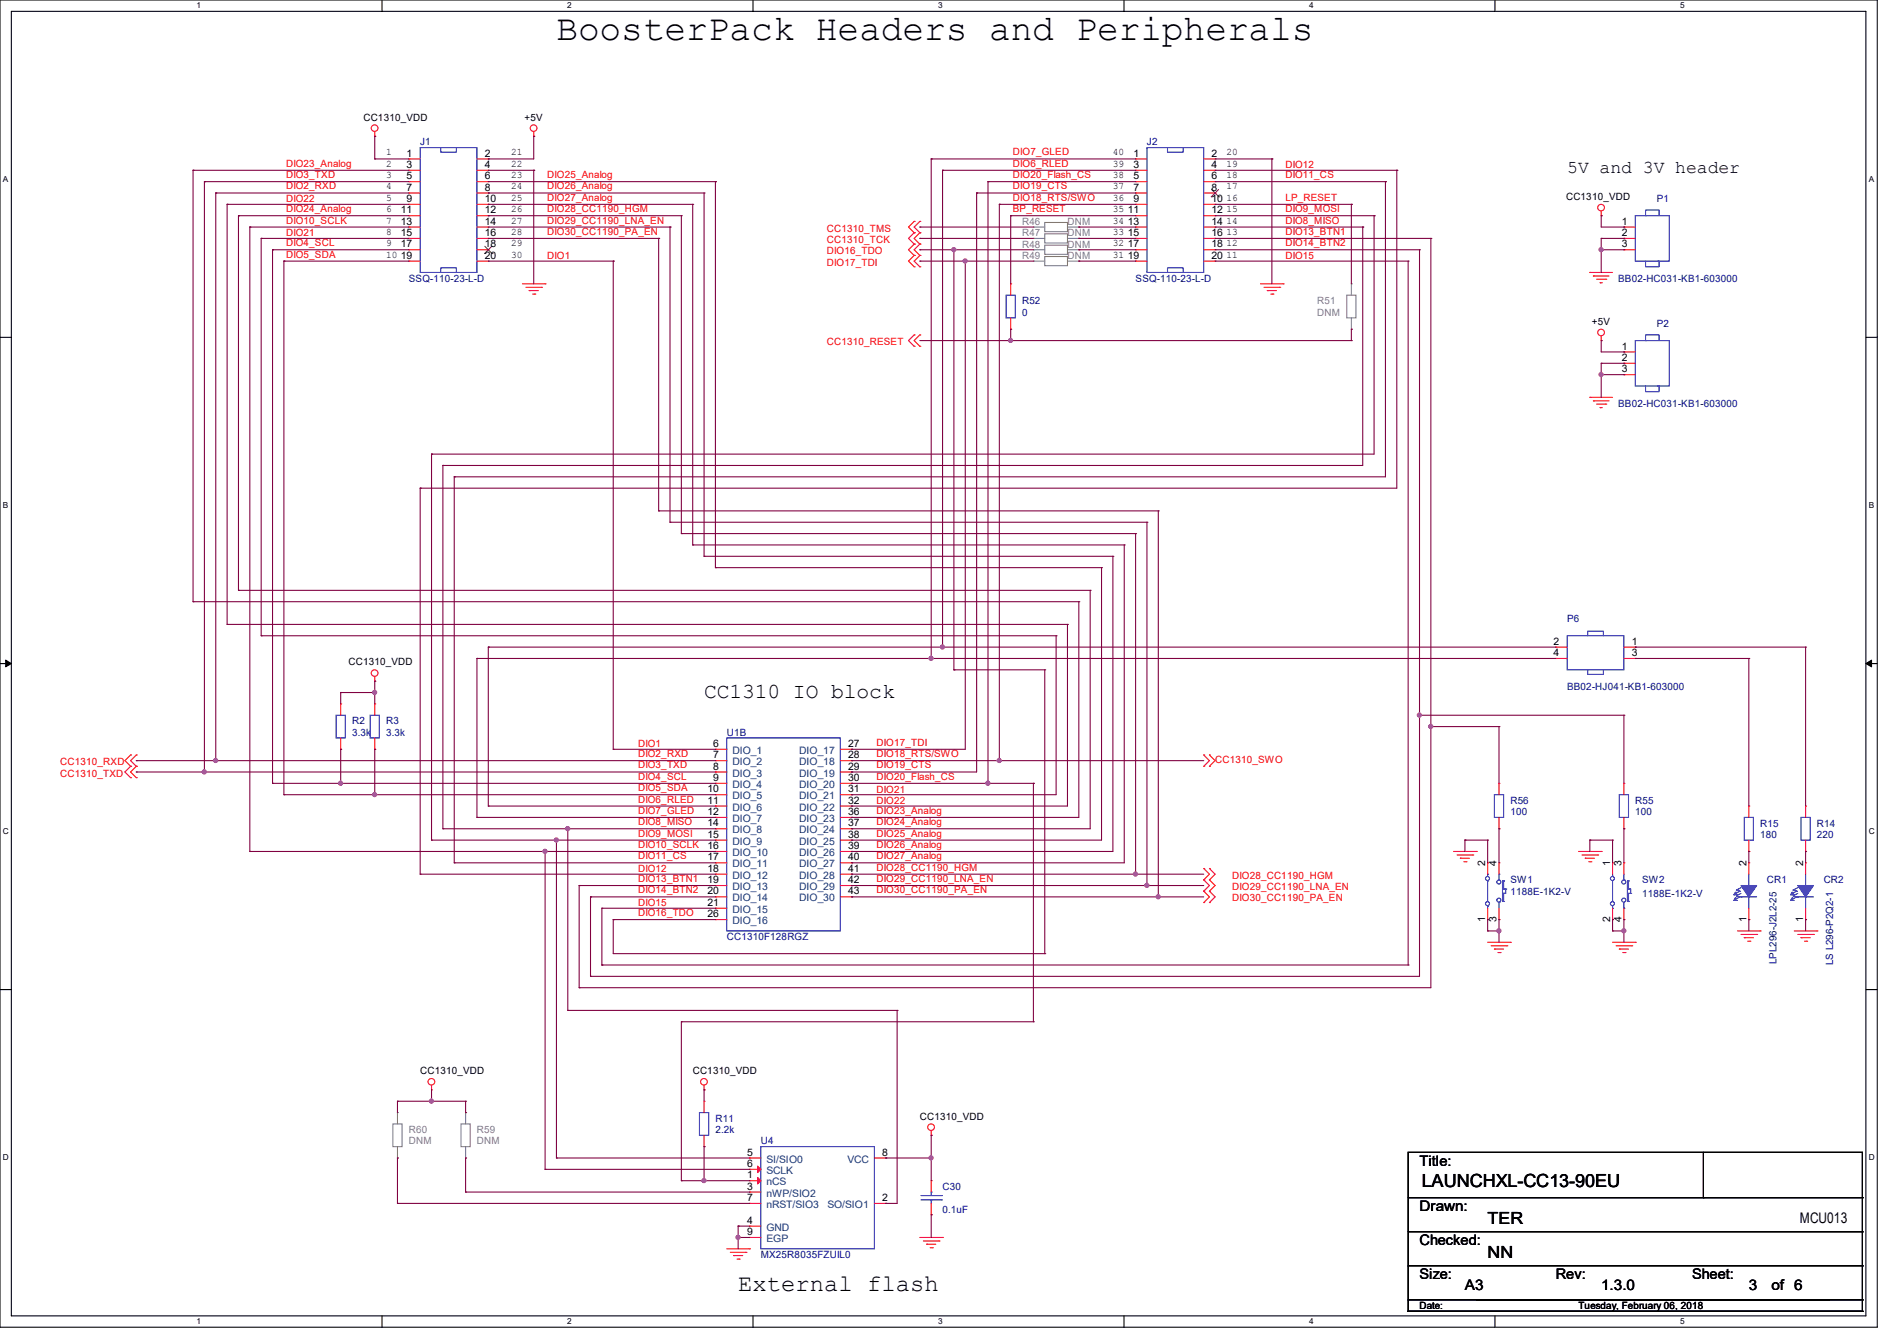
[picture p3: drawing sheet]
<svg xmlns="http://www.w3.org/2000/svg" width="297mm" height="210mm" viewBox="0 0 297 210" stroke-linecap="round" stroke-linejoin="round" font-family="sans-serif">
<path d="M0 0h293.9v207.9h-293.9zM1.8 1.8h290.3v204.3h-290.3z" fill="none" stroke="#000" stroke-width=".17"/>
<g fill="#fff">
<path d="M30.8 .2h.7v1.4h-.7z"/>
<path d="M30.8 206.2h.7v1.4h-.7z"/>
</g>
<path d="M59.8 0v1.8M59.8 206.1v1.8" fill="none" stroke="#000" stroke-width=".17"/>
<g fill="#fff">
<path d="M88.8 .2h.7v1.4h-.7z"/>
<path d="M88.8 206.2h.7v1.4h-.7z"/>
</g>
<path d="M117.9 0v1.8M117.9 206.1v1.8" fill="none" stroke="#000" stroke-width=".17"/>
<g fill="#fff">
<path d="M146.9 .2h.7v1.4h-.7z"/>
<path d="M146.9 206.2h.7v1.4h-.7z"/>
</g>
<path d="M176 0v1.8M176 206.1v1.8" fill="none" stroke="#000" stroke-width=".17"/>
<g fill="#fff">
<path d="M205 .2h.7v1.4h-.7z"/>
<path d="M205 206.2h.7v1.4h-.7z"/>
</g>
<path d="M234.1 0v1.8M234.1 206.1v1.8" fill="none" stroke="#000" stroke-width=".17"/>
<g fill="#fff">
<path d="M263.1 .2h.6v1.4h-.6z"/>
<path d="M263.1 206.2h.6v1.4h-.6z"/>
<path d="M.5 27.3h.8v1.4h-.8z"/>
<path d="M292.6 27.3h.8v1.4h-.8z"/>
<path d="M.5 78.4h.8v1.4h-.8z"/>
<path d="M292.6 78.4h.8v1.4h-.8z"/>
</g>
<path d="M0 52.8h1.8M292.1 52.8h1.8" fill="none" stroke="#000" stroke-width=".17"/>
<g fill="#fff">
<path d="M.5 129.5h.9v1.4h-.9z"/>
<path d="M292.6 129.5h.9v1.4h-.9z"/>
</g>
<path d="M0 103.9h1.8M292.1 103.9h1.8" fill="none" stroke="#000" stroke-width=".17"/>
<path d="M.9 103.4l.9 .5-.9 .5zM292.1 103.9l.9-.5v1z" fill="#000" stroke="#000" stroke-width=".16"/>
<g fill="#fff">
<path d="M.5 180.5h.9v1.4h-.9z"/>
<path d="M292.6 180.5h.9v1.4h-.9z"/>
</g>
<g fill="none" stroke="#000" stroke-width=".17">
<path d="M0 155h1.8M292.1 155h1.8M220.5 180.5h71.1v23.1h-71.1zM220.5 187.6h71.1M220.5 192.9h71.1M220.5 198.2h71.1M266.7 187.6h.1M266.7 180.5v7.1M291.6 187.6h.1M291.6 192.9h.1M291.6 198.2h.1M220.5 205.4h.1"/>
<path d="M220.5 203.6v1.8M220.5 205.4h71.1M231.1 203.6h55.2M286.3 203.6h.1M291.6 205.4h.1M291.6 203.6h.1M291.6 203.6v1.8"/>
</g>
<g fill="none" stroke="#f00" stroke-width=".17">
<path d="M58.7 21.3h.1M58.7 20.6v.7M64 24.9h.1M64 26.7h.1M64 28.4h.1M64 30.2h.1M64 32h.1M64 33.8h.1M64 35.6h.1M64 37.3h.1M64 39.1h.1M64 24.9h1.8"/>
<path d="M64 26.7h1.8M64 28.4h1.8M64 30.2h1.8M64 32h1.8M64 33.8h1.8M64 35.6h1.8M64 37.3h1.8M64 39.1h1.8M74.7 24.9h1.8M74.7 26.7h1.8M74.7 28.4h1.8M74.7 30.2h1.8"/>
<path d="M74.7 32h1.8M74.7 33.8h1.8M74.7 35.6h1.8M74.7 37.3h1.8M74.7 39.1h1.8M76.5 24.9h.1M76.5 26.7h.1M76.5 28.4h.1M76.5 30.2h.1M76.5 32h.1M76.5 33.8h.1M76.5 35.6h.1"/>
<path d="M76.5 37.3h.1M76.5 39.1h.1M83.6 21.3h.1M83.6 20.6v.7M143.1 34.7h.1M143.1 36.4h.1M143.1 38.2h.1M143.1 34.7l-.9 .9 .9 .8M143.1 36.4l-.9 .9 .9 .9M143.1 38.2l-.9 .9 .9 .9M144 34.7h.1M144 36.4h.1"/>
<path d="M144 38.2h.1M144 34.7l-.9 .9 .9 .8M144 36.4l-.9 .9 .9 .9M144 38.2l-.9 .9 .9 .9M177.8 24.9h.1M177.8 26.7h.1M177.8 28.4h.1M177.8 30.2h.1M177.8 32h.1M177.8 33.8h.1M177.8 35.6h.1M177.8 37.3h.1"/>
<path d="M177.8 39.1h.1M177.8 24.9h1.8M177.8 26.7h1.8M177.8 28.4h1.8M177.8 30.2h1.8M177.8 32h1.8M177.8 33.8h1.8M177.8 35.6h1.8M177.8 37.3h1.8M177.8 39.1h1.8M188.5 24.9h1.7M188.5 26.7h1.7"/>
<path d="M188.5 28.4h1.7M188.5 30.2h1.7M188.5 32h1.7M188.5 33.8h1.7M188.5 35.6h1.7M188.5 37.3h1.7M188.5 39.1h1.7M190.2 24.9h.1M190.2 26.7h.1M190.2 28.4h.1M190.2 30.2h.1M190.2 32h.1"/>
<path d="M190.2 33.8h.1M190.2 35.6h.1M190.2 37.3h.1M190.2 39.1h.1M250.7 33.8h.1M250.7 33.1v.7M254.3 35.6h.1M254.3 37.3h.1M254.3 39.1h.1M254.3 35.6h1.7M254.3 37.3h1.7M254.3 39.1h1.7"/>
<path d="M64 40.9h.1M64 40.9h1.8M74.7 40.9h1.8M76.5 40.9h.1M81.8 44.4h3.5M82.3 45h2.5M82.8 45.5h.1M82.8 45.5h1.5M83.4 46.1h.3M83.7 46.1h.1M84.8 45h.1M85.3 44.4h.1"/>
<path d="M143.1 52.5h.1M143.1 54.2h.1M143.1 40h.1M143.1 41.8h.1M143.1 52.5l-.9 .8 .9 .9M143.1 40l-.9 .9 .9 .9M144 52.5h.1M144 54.2h.1M144 40h.1M144 41.8h.1M144 52.5l-.9 .8 .9 .9M144 40l-.9 .9 .9 .9"/>
<path d="M158.2 51.6h.1M158.2 44.4h.1M158.2 44.4v1.8M158.2 49.8v1.8M177.8 40.9h.1M177.8 40.9h1.8M188.5 40.9h1.7M190.2 40.9h.1M197.4 44.4h3.5M197.9 45h2.5M198.4 45.5h.1M198.4 45.5h1.5"/>
<path d="M199 46.1h.3M199.3 46.1h.1M200.4 45h.1M200.9 44.4h.1M248.9 42.7h.1M248.9 42.7h3.6M249.5 43.2h.1M249.5 43.2h2.4M250 43.7h1.4M250.5 44.3h.1M250.5 44.3h.4M250.7 53.3h.1"/>
<path d="M250.7 52.6v.7M251.4 43.7h.1M254.3 55.1h.1M254.3 56.9h.1M254.3 58.7h.1M254.3 55.1h1.7M254.3 56.9h1.7M254.3 58.7h1.7M248.9 62.2h.1M248.9 62.2h3.6M249.5 62.8h.1M249.5 62.8h2.4"/>
<path d="M250 63.3h1.4M250.5 63.8h.1M250.5 63.8h.4M251.4 63.3h.1M20.4 118.2h.1M20.4 118.2l-.8 .9 .8 .9M21.3 118.2h.1M21.3 118.2l-.9 .9 .9 .9M53.3 117.3h.1M53.3 110.2h.1M53.3 110.2v1.8M53.3 115.6v1.7"/>
<path d="M58.7 106.7h.1M58.7 117.3h.1M58.7 110.2h.1M58.7 106v.7M58.7 110.2v1.8M58.7 115.6v1.7M112 117.3h.1M112 119.1h.1M112 117.3h1.8M112 119.1h1.8M131.6 117.3h1.7M131.6 119.1h1.7"/>
<path d="M133.3 117.3h.1M133.3 119.1h.1M188.5 118.2h.1M188.5 118.2l.9 .9-.9 .9M189.4 118.2h.1M189.4 118.2l.8 .9-.8 .9M243.6 101.3h.1M243.6 103.1h.1M243.6 101.3h1.8M243.6 103.1h1.8M254.3 101.3h1.7M254.3 103.1h1.7"/>
<path d="M256 101.3h.1M256 103.1h.1M20.4 120h.1M20.4 121.8h.1M20.4 120l-.8 .9 .8 .9M21.3 120h.1M21.3 121.8h.1M21.3 120l-.9 .9 .9 .9M112 120.9h.1M112 122.7h.1M112 124.5h.1M112 126.2h.1"/>
<path d="M112 128h.1M112 129.8h.1M112 131.6h.1M112 133.3h.1M112 135.1h.1M112 136.9h.1M112 138.7h.1M112 133.3h1.8M112 120.9h1.8M112 122.7h1.8M112 124.5h1.8M112 126.2h1.8"/>
<path d="M112 128h1.8M112 129.8h1.8M112 131.6h1.8M112 135.1h1.8M112 136.9h1.8M112 138.7h1.8M131.6 133.3h1.7M131.6 120.9h1.7M131.6 122.7h1.7M131.6 124.5h1.7M131.6 126.2h1.7M131.6 128h1.7"/>
<path d="M131.6 129.8h1.7M131.6 131.6h1.7M131.6 135.1h1.7M131.6 136.9h1.7M131.6 138.7h1.7M133.3 120.9h.1M133.3 122.7h.1M133.3 124.5h.1M133.3 126.2h.1M133.3 128h.1M133.3 129.8h.1M133.3 131.6h.1"/>
<path d="M133.3 133.3h.1M133.3 135.1h.1M133.3 136.9h.1M133.3 138.7h.1M188.5 120h.1M188.5 136h.1M188.5 137.8h.1M188.5 139.6h.1M188.5 136l.9 .9-.9 .9M188.5 137.8l.9 .9-.9 .9M188.5 139.6l.9 .9-.9 .9M189.4 120h.1"/>
<path d="M189.4 136h.1M189.4 137.8h.1M189.4 139.6h.1M189.4 136l.8 .9-.8 .9M189.4 137.8l.8 .9-.8 .9M189.4 139.6l.8 .9-.8 .9M227.6 133.3h3.5M228.1 133.9h2.5M228.6 134.4h.1M228.6 134.4h1.5M229.2 135h.3M229.5 135h.1"/>
<path d="M230.6 133.9h.1M231.1 133.3h.1M232.9 135.1h.1M232.9 135.1v1.8M234.7 129.8h.1M234.7 122.7h.1M234.7 135.1h.1M234.7 122.7v1.8M234.7 128v1.8M234.7 135.1v1.8M247.1 133.3h3.6M247.7 133.9h2.4"/>
<path d="M248.2 134.4h.1M248.2 134.4h1.4M248.8 135h.3M249.1 135h.1M250.1 133.9h.1M250.7 133.3h.1M252.5 135.1h.1M252.5 135.1v1.8M254.3 129.8h.1M254.3 122.7h.1M254.3 135.1h.1M254.3 122.7v1.8"/>
<path d="M254.3 128v1.8M254.3 135.1v1.8M273.8 133.3h.1M273.8 126.2h.1M273.8 135.1h.1M273.8 126.2v1.8M273.8 131.6v1.7M273.8 135.1v1.8M282.7 135.1h.1M282.7 133.3h.1M282.7 126.2h.1M282.7 126.2v1.8"/>
<path d="M282.7 131.6v1.7M282.7 135.1v1.8M112 140.5h.1M112 142.2h.1M112 144h.1M112 140.5h1.8M112 142.2h1.8M112 144h1.8M131.6 140.5h1.7M133.3 140.5h.1M188.5 141.4h.1M189.4 141.4h.1"/>
<path d="M232.9 144h.1M232.9 147.6h3.6M232.9 142.2v1.8M233.5 148.1h2.4M234 148.6h.1M234 148.6h1.4M234.5 149.2h.4M234.7 144h.1M234.7 142.2v1.8M234.9 149.2h.1M235.9 148.1h.1M236.5 147.6h.1"/>
<path d="M252.5 144h.1M252.5 147.6h3.5M252.5 142.2v1.8M253 148.1h2.5M253.5 148.6h.1M253.5 148.6h1.5M254.1 149.2h.3M254.3 144h.1M254.3 142.2v1.8M254.4 149.2h.1M255.5 148.1h.1M256 147.6h.1"/>
<path d="M272 145.8h3.6M272.6 146.3h2.4M273.1 146.9h.1M273.1 146.9h1.4M273.6 147.4h.4M273.8 144h.1M273.8 142.2v1.8M274 147.4h.1M275 146.3h.1M275.6 145.8h.1M280.9 145.8h3.6M281.5 146.3h2.4"/>
<path d="M282 146.9h.1M282 146.9h1.4M282.5 147.4h.4M282.7 144h.1M282.7 142.2v1.8M282.9 147.4h.1M283.9 146.3h.1M284.5 145.8h.1M67.6 170.7h.1M67.6 170v.7M110.2 170.7h.1M110.2 179.6h.1"/>
<path d="M110.2 172.5h.1M110.2 170v.7M110.2 172.5v1.7M110.2 177.8v1.8M145.8 177.8h.1M145.8 177.1v.7M113.8 195.6h3.5M114.3 196.1h2.5M114.9 196.6h.1M114.9 196.6h1.4M115.4 197.2h.3M115.7 197.2h.1"/>
<path d="M116.8 196.1h.1M117.3 195.6h.1M117.3 184.9h.1M117.3 186.7h.1M117.3 192h.1M117.3 181.4h.1M117.3 183.1h.1M117.3 188.5h.1M117.3 193.8h.1M117.3 193.8h1.8M117.3 184.9h1.8M117.3 188.5h1.8"/>
<path d="M117.3 186.7h1.8M117.3 192h1.8M117.3 181.4h1.8M117.3 183.1h1.8M136.9 188.5h1.8M136.9 181.4h1.8M138.7 188.5h.1M138.7 181.4h.1M144 193.8h3.6M144.6 194.4h2.4M145.1 194.9h.1M145.1 194.9h1.4"/>
<path d="M145.6 195.4h.4M145.8 184.9h.1M145.8 190.2h.1M145.8 184.9v1.8M145.8 188.5v1.7M146 195.4h.1M147 194.4h.1M147.6 193.8h.1"/>
<circle cx="58.7" cy="20.1" r=".52"/>
<circle cx="83.6" cy="20.1" r=".52"/>
<circle cx="250.7" cy="32.5" r=".52"/>
<circle cx="250.7" cy="52.1" r=".52"/>
<circle cx="58.7" cy="105.4" r=".52"/>
<circle cx="67.6" cy="169.4" r=".52"/>
<circle cx="110.2" cy="169.4" r=".52"/>
<circle cx="145.8" cy="176.5" r=".52"/>
</g>
<g fill="none" stroke="#00f" stroke-width=".17">
<path d="M65.8 23.1h8.9v19.6h-8.9zM69 23.1v.7h2.5v-.7M179.6 23.1h8.9v19.6h-8.9zM182.8 23.1v.7h2.5v-.7M256 33.8h5.4v7.1h-5.4zM257.8 33.8h-.2v-.9h2.2v.9M69 42.7v-.7h2.5v.7M157.5 46.2h1.5v3.6h-1.5zM182.8 42.7v-.7h2.5v.7M256 53.3h5.4v7.2h-5.4zM257.6 40.9v.9h2.2v-.9h-.2M257.8 53.3h-.2v-.8h2.2v.8"/>
<path d="M257.6 60.5v.8h2.2v-.8h-.2M245.4 99.6h8.9v5.3h-8.9zM248.6 99.6v-.8h2.4v.8M52.6 112h1.5v3.6h-1.5zM58 112h1.4v3.6h-1.4zM113.8 115.6h17.8v30.2h-17.8zM248.6 104.9v.7h2.4v-.7M232.9 138h.1M232.9 136.9h.1M232.9 136.9v.3M232.9 138v3.2M234 124.5h1.4v3.5h-1.4z"/>
<path d="M234.7 136.9h.1M234.7 136.9v.9M235.2 138h.1M235.2 138h.2M235.2 138v3.2h.2M235.4 138h.1M235.4 139.9h.1M235.4 139.2h.1M235.4 138v1.2M235.4 139.9v1.3M235.4 139.2h.4M235.8 139.2h.1"/>
<path d="M235.8 139.2v.7h-.4M252.5 137.2h.1M252.5 136.9v.3M252.5 138v3.2M253.5 124.5h1.5v3.5h-1.5zM254.3 137.8h.1M254.3 136.9v.9M255 139.2h.1M255 139.9h.1M255 138h.1M255 138h-.2v3.2M255 139.9h.3"/>
<path d="M255 139.2h.3v.7M255 138v1.2M255 139.9v1.3M255.3 139.9h.1M271.7 139.7h.1M271.7 139.7l-.2 .4M271.9 139.4h.1M271.9 139.4l.5 .2M272.4 139.6h.1M272.4 139.6l-.9 .5M272.6 139l-.7 .4M272.6 139.9l-.7 .4"/>
<path d="M273.1 128h1.4v3.6h-1.4zM273.8 138.7h.1M273.8 136.9v1.8M280.6 139.7h.1M280.6 139.7l-.2 .4M280.8 139.4h.1M280.8 139.4l.5 .2M281.3 139.6h.1M281.3 139.6l-.9 .5M281.5 139l-.7 .4M281.5 139.9l-.7 .4M282 128h1.4v3.6h-1.4z"/>
<path d="M282.7 138.7h.1M282.7 136.9v1.8M232.9 141.9h.1M232.9 141.9v.3M234.7 141.4h.1M234.7 141.4v.8M235.4 141.2h.1M252.5 141.2h.1M252.5 142.2h.1M252.5 141.9v.3M254.3 142.2h.1M254.3 141.4v.8"/>
<path d="M254.8 141.2h.1M254.8 141.2h.2M255 141.2h.1M271.5 140.1h.1M271.5 141h.1M271.5 140.1h.4M271.5 141h.4M271.7 140.6h.1M271.7 140.6l-.2 .4M271.9 140.1h.1M271.9 141h.1M271.9 140.3h.1"/>
<path d="M271.9 140.3l.5 .2M272.4 140.5h.1M272.4 140.5l-.9 .5M272.6 140.5h.1M272.6 140.5h2.4M273.8 140.5h.1M273.8 140.5v1.7M280.4 140.1h.1M280.4 141h.1M280.4 140.1h.4M280.4 141h.4M280.6 140.6h.1"/>
<path d="M280.6 140.6l-.2 .4M280.8 140.1h.1M280.8 141h.1M280.8 140.3h.1M280.8 140.3l.5 .2M281.3 140.5h.1M281.3 140.5l-.9 .5M281.5 140.5h.1M281.5 140.5h2.4M282.7 140.5h.1M282.7 140.5v1.7M109.5 174.2h1.5v3.6h-1.5z"/>
<path d="M119.1 179.6h17.8v16h-17.8zM144.2 187.9h3.2M144.2 187.2h3.2M145.8 187.9h.1M145.8 186.7h.1M145.8 186.7v.5M145.8 187.9v.6M147.4 187.9h.1M147.4 187.2h.1"/>
<circle cx="232.9" cy="137.6" r=".32"/>
<circle cx="234.7" cy="138.1" r=".32"/>
<circle cx="252.5" cy="137.6" r=".32"/>
<circle cx="254.2" cy="138.1" r=".32"/>
<circle cx="232.9" cy="141.5" r=".32"/>
<circle cx="234.7" cy="141" r=".32"/>
<circle cx="252.5" cy="141.5" r=".32"/>
<circle cx="254.2" cy="141" r=".32"/>
</g>
<g fill="none" stroke="#808080" stroke-width=".17">
<path d="M161.8 37.3h.1M161.8 39.1h.1M161.8 35.6h.1M161.8 37.3h1.8M161.8 39.1h1.8M161.8 35.6h1.8M163.6 36.6h3.5v1.5h-3.5zM163.6 38.4h3.5v1.4h-3.5zM163.6 34.8h3.5v1.5h-3.5zM167.1 37.3h1.8M167.1 39.1h1.8M167.1 35.6h1.8"/>
<path d="M168.9 37.3h.1M168.9 39.1h.1M168.9 35.6h.1M161.8 40.9h.1M161.8 40.9h1.8M163.6 40.2h3.5v1.4h-3.5zM167.1 40.9h1.8M168.9 40.9h.1M210.9 46.2h1.4v3.6h-1.4zM211.6 44.4h.1M211.6 51.6h.1M211.6 44.4v1.8"/>
<path d="M211.6 49.8v1.8M61.5 176h1.4v3.6h-1.4zM62.2 174.2h.1M62.2 174.2v1.8M62.2 179.6v1.8M72.2 176h1.4v3.6h-1.4zM72.9 174.2h.1M72.9 174.2v1.8M72.9 179.6v1.8M62.2 181.4h.1M72.9 181.4h.1"/>
</g>
<g fill="#f00" stroke="#f00" stroke-width=".17">
<path d="M118.6 184.4l.5 .5-.5 .5z"/>
<path d="M118.6 182.6l.5 .5-.5 .5z"/>
</g>
<path d="M75.9 39.7h.1M75.9 38.6l1.1 1.1M77 38.6l-1.1 1.1M77 39.7h.1M189.7 30.8h.1M189.7 29.7l1.1 1.1M190.8 29.7l-1.1 1.1M190.8 30.8h.1" fill="none" stroke="#804000" stroke-width=".16"/>
<g fill="#00f" stroke="#00f" stroke-width=".17">
<path d="M272.6 138.7h2.4l-1.2 1.8z" fill-rule="evenodd"/>
<path d="M281.5 138.7h2.4l-1.2 1.8z" fill-rule="evenodd"/>
</g>
<g fill="none" stroke="#800040" stroke-width=".17">
<path d="M30.2 26.7h.1M30.2 26.7h33.8M30.2 26.7v67.5M32 28.4h.1M32 28.4h32M32 28.4v92.5M33.8 30.2h.1M33.8 30.2h30.2M33.8 30.2v88.9M35.6 32h.1M35.6 32h28.4M35.6 32v65.8"/>
<path d="M37.3 33.8h.1M37.3 33.8h26.7M37.3 33.8v58.7M39.1 35.6h.1M39.1 35.6h24.9M39.1 35.6v97.7M40.9 37.3h.1M40.9 37.3h23.1M40.9 37.3v62.3M42.7 39.1h.1M42.7 39.1h21.3M42.7 39.1v83.6"/>
<path d="M58.7 21.3h.1M58.7 24.9h.1M58.7 21.3v3.6M58.7 24.9h5.3M76.5 24.9h.1M76.5 33.8h.1M76.5 32h.1M76.5 30.2h.1M76.5 37.3h26.6M76.5 26.7h7.1M76.5 35.6h28.4M76.5 30.2h33.7"/>
<path d="M76.5 28.4h35.5M76.5 32h32M76.5 33.8h30.2M83.6 21.3h.1M83.6 26.7h.1M83.6 21.3v3.6h-7.1M83.6 26.7v17.7M103.1 37.3h.1M103.1 37.3v42.7M104.9 35.6h.1M104.9 35.6v46.2M106.7 33.8h.1"/>
<path d="M106.7 33.8v49.8M108.5 32h.1M108.5 32v53.3M110.2 30.2h.1M110.2 30.2v56.9M112 28.4h.1M112 28.4v60.5M144 35.6h.1M144 37.3h.1M144 39.1h.1M144 37.3h17.8M144 39.1h17.8"/>
<path d="M144 35.6h17.8M145.8 24.9h.1M145.8 24.9v78.2M145.8 24.9h32M147.6 26.7h.1M147.6 26.7h30.2M147.6 26.7v74.6M149.4 39.1h.1M149.4 39.1v65.8M152.9 30.2h.1M152.9 30.2h24.9M152.9 30.2v90.7h-19.6"/>
<path d="M154.7 28.4h.1M154.7 28.4h23.1M154.7 28.4v94.3M156.5 32h.1M156.5 32h21.3M156.5 32v87.1M158.2 33.8h.1M158.2 33.8h19.6M158.2 33.8v10.6M168.9 35.6h.1M168.9 37.3h.1M168.9 39.1h.1"/>
<path d="M168.9 37.3h8.9M168.9 39.1h8.9M168.9 35.6h8.9M190.2 37.3h33.8M190.2 39.1h32M190.2 24.9h8.9M190.2 26.7h28.5M190.2 35.6h23.2M190.2 28.4h26.7M190.2 32h21.4M190.2 33.8h24.9M199.1 24.9h.1"/>
<path d="M199.1 24.9v19.5M211.6 32h.1M211.6 32v12.4M213.4 35.6h.1M213.4 35.6v37.3h-144.1M215.1 33.8h.1M215.1 33.8v37.3h-147.5M216.9 28.4h.1M216.9 28.4v46.3h-145.8M218.7 26.7h.1M218.7 26.7v49.8h-152.9M222.2 39.1h.1"/>
<path d="M222.2 39.1v113.8h-129.7M224 37.3h.1M224 37.3v117.4h-133.3M250.7 37.3h.1M250.7 39.1h.1M250.7 33.8h.1M250.7 37.3h3.6M250.7 33.8v1.8h3.6M250.7 37.3v5.4M250.7 39.1h3.6M254.3 37.3h.1M254.3 39.1h.1"/>
<path d="M254.3 35.6h.1M44.4 40.9h.1M44.4 40.9h19.6M44.4 40.9v83.6M76.5 40.9h19.5M96 40.9h.1M96 40.9v76.4M144 40.9h.1M144 40.9h17.8M144 53.3h67.6M151.1 40.9h.1M151.1 40.9v76.4h-17.8"/>
<path d="M158.2 53.3h.1M158.2 51.6h.1M158.2 51.6v1.7M168.9 40.9h.1M168.9 40.9h8.9M190.2 40.9h30.3M211.6 53.3h.1M211.6 51.6h.1M211.6 51.6v1.7M220.5 40.9h.1M220.5 40.9v110.2M250.7 56.9h.1"/>
<path d="M250.7 58.7h.1M250.7 53.3h.1M250.7 53.3v1.8h3.6M250.7 56.9v5.3M250.7 56.9h3.6M250.7 58.7h3.6M254.3 56.9h.1M254.3 58.7h.1M254.3 55.1h.1M65.8 76.5h.1M65.8 76.5v60.4M67.6 71.1h.1"/>
<path d="M67.6 71.1v60.5M69.3 72.9h.1M69.3 72.9v56.9M71.1 74.7h.1M71.1 74.7v60.4M30.2 94.2h.1M30.2 94.2h138.7M35.6 97.8h.1M35.6 97.8h131.5M37.3 92.5h.1M37.3 92.5h133.4M40.9 99.6h.1"/>
<path d="M40.9 99.6h124.5M103.1 80h.1M103.1 80h78.3M104.9 81.8h.1M104.9 81.8h74.7M106.7 83.6h.1M106.7 83.6h71.1M108.5 85.3h.1M108.5 85.3h67.5M110.2 87.1h.1M110.2 87.1h64M112 88.9h.1"/>
<path d="M112 88.9h60.5M165.4 99.6h.1M165.4 99.6v24.9h-32.1M167.1 97.8h.1M167.1 97.8v28.4h-33.8M168.9 94.2h.1M168.9 94.2v33.8h-35.6M170.7 92.5h.1M170.7 92.5v37.3h-37.4M172.5 88.9h.1M172.5 88.9v42.7h-39.2M174.2 87.1h.1"/>
<path d="M174.2 87.1v46.2h-40.9M176 85.3h.1M176 85.3v49.8h-42.7M177.8 83.6h.1M177.8 83.6v53.3M179.6 81.8h.1M179.6 81.8v56.9M181.4 80h.1M181.4 80v60.5M21.3 119.1h.1M21.3 119.1h90.7M33.8 119.1h.1"/>
<path d="M53.3 108.5h.1M53.3 117.3h.1M53.3 108.5v1.7M53.3 117.3v5.4M53.3 108.5h5.4M58.7 106.7h.1M58.7 108.5h.1M58.7 117.3h.1M58.7 106.7v3.5M58.7 117.3v7.2M74.7 103.1h.1M74.7 103.1h168.9"/>
<path d="M74.7 103.1v24.9M76.5 101.3h.1M76.5 101.3h167.1M76.5 101.3v24.9M96 117.3h.1M96 117.3h16M133.3 119.1h.1M133.3 117.3h.1M133.3 119.1h55.2M145.8 103.1h.1M147.6 101.3h.1M149.4 104.9h.1"/>
<path d="M149.4 104.9h14.2M156.5 119.1h.1M163.6 104.9h.1M163.6 104.9v44.5M222.2 112h.1M222.2 112h32.1M224 113.8h.1M224 113.8h10.7M234.7 113.8h.1M234.7 113.8v8.9M254.3 112h.1M254.3 112v10.7"/>
<path d="M256 103.1h.1M256 101.3h.1M256 101.3h26.7M256 103.1h17.8M273.8 103.1h.1M273.8 103.1v23.1M282.7 101.3h.1M282.7 101.3v24.9M21.3 120.9h.1M21.3 120.9h90.7M32 120.9h.1M39.1 133.3h.1"/>
<path d="M39.1 133.3h72.9M42.7 122.7h.1M42.7 122.7h69.3M44.4 124.5h.1M44.4 124.5h67.6M53.3 122.7h.1M58.7 124.5h.1M65.8 136.9h.1M65.8 136.9h46.2M67.6 131.6h.1M67.6 131.6h44.4M69.3 129.8h.1"/>
<path d="M69.3 129.8h42.7M71.1 135.1h.1M71.1 135.1h40.9M74.7 128h.1M74.7 128h37.3M76.5 126.2h.1M76.5 126.2h35.5M85.3 133.3h.1M85.3 133.3v49.8M87.1 131.6h.1M87.1 131.6v49.8M88.9 129.8h.1"/>
<path d="M88.9 129.8v28.4M90.7 138.7h.1M90.7 138.7h21.3M90.7 138.7v16M133.3 128h.1M133.3 129.8h.1M133.3 131.6h.1M133.3 133.3h.1M133.3 135.1h.1M133.3 136.9h.1M133.3 138.7h.1M133.3 124.5h.1"/>
<path d="M133.3 126.2h.1M133.3 122.7h.1M133.3 120.9h.1M133.3 138.7h55.2M133.3 136.9h55.2M133.3 122.7h28.5M161.8 122.7h.1M161.8 122.7v37.3M177.8 136.9h.1M179.6 138.7h.1M229.4 131.6h.1M229.4 131.6h3.5"/>
<path d="M229.4 131.6v1.7M232.9 131.6h.1M232.9 131.6v3.5M234.7 129.8h.1M234.7 129.8v5.3M248.9 131.6h.1M248.9 131.6h3.6M248.9 131.6v1.7M252.5 131.6h.1M252.5 131.6v3.5M254.3 129.8h.1M254.3 129.8v5.3"/>
<path d="M273.8 133.3h.1M273.8 133.3v1.8M282.7 133.3h.1M282.7 133.3v1.8M88.9 158.2h.1M88.9 158.2h51.6M90.7 154.7h.1M92.5 140.5h.1M92.5 152.9h.1M92.5 140.5h19.5M92.5 140.5v12.4M94.2 142.2h.1"/>
<path d="M94.2 151.1h.1M94.2 142.2h17.8M94.2 151.1h126.3M94.2 142.2v8.9M96 144h.1M96 144v5.4h67.6M96 144h16M133.3 140.5h.1M133.3 140.5h55.2M140.5 158.2h.1M140.5 158.2v30.3h-1.8M163.6 149.4h.1"/>
<path d="M181.4 140.5h.1M220.5 151.1h.1M232.9 144h.1M232.9 145.8h.1M232.9 145.8h1.8M232.9 144v1.8M234.7 145.8h.1M234.7 144h.1M234.7 144v3.6M252.5 144h.1M252.5 145.8h.1M252.5 144v1.8"/>
<path d="M252.5 145.8h1.8M254.3 145.8h.1M254.3 144h.1M254.3 144v3.6M273.8 144h.1M273.8 144v1.8M282.7 144h.1M282.7 144v1.8M62.2 172.5h.1M62.2 172.5v1.7M62.2 172.5h10.7M67.6 172.5h.1"/>
<path d="M67.6 170.7v1.8M72.9 174.2h.1M72.9 172.5h.1M72.9 172.5v1.7M106.7 160h.1M106.7 160h55.1M106.7 160v24.9M110.2 179.6h.1M110.2 170.7h.1M110.2 170.7v1.8M110.2 179.6v5.3M145.8 177.8h.1"/>
<path d="M145.8 177.8v7.1M161.8 160h.1M62.2 188.5h.1M62.2 181.4h.1M62.2 188.5h55.1M62.2 181.4v7.1M72.9 186.7h.1M72.9 181.4h.1M72.9 181.4v5.3M72.9 186.7h44.4M85.3 183.1h.1M85.3 183.1h32"/>
<path d="M87.1 181.4h.1M87.1 181.4h30.2M106.7 184.9h.1M106.7 184.9h10.6M110.2 184.9h.1M115.6 192h.1M115.6 193.8h.1M115.6 192h1.7M115.6 192v3.6M115.6 193.8h1.7M138.7 188.5h.1M138.7 181.4h.1"/>
<path d="M138.7 181.4h7.1M145.8 190.2h.1M145.8 181.4h.1M145.8 190.2v3.6"/>
</g>
<g fill="#f0f" stroke="#f0f" stroke-width=".17">
<circle cx="250.7" cy="39.1" r=".32"/>
<circle cx="156.4" cy="119.1" r=".32"/>
<circle cx="250.7" cy="58.7" r=".32"/>
<circle cx="110.2" cy="184.9" r=".32"/>
<circle cx="115.5" cy="193.8" r=".32"/>
<circle cx="145.8" cy="181.3" r=".32"/>
<circle cx="88.9" cy="129.8" r=".32"/>
<circle cx="85.3" cy="133.3" r=".32"/>
<circle cx="87.1" cy="131.6" r=".32"/>
<circle cx="254.2" cy="145.8" r=".32"/>
<circle cx="33.8" cy="119.1" r=".32"/>
<circle cx="32" cy="120.9" r=".32"/>
<circle cx="177.8" cy="136.9" r=".32"/>
<circle cx="179.6" cy="138.7" r=".32"/>
<circle cx="147.6" cy="101.3" r=".32"/>
<circle cx="154.7" cy="122.7" r=".32"/>
<circle cx="181.3" cy="140.4" r=".32"/>
<circle cx="149.3" cy="39.1" r=".32"/>
<circle cx="151.1" cy="40.9" r=".32"/>
<circle cx="158.2" cy="53.3" r=".32"/>
<circle cx="234.7" cy="145.8" r=".32"/>
<circle cx="145.8" cy="103.1" r=".32"/>
<circle cx="224" cy="113.8" r=".32"/>
<circle cx="222.2" cy="112" r=".32"/>
<circle cx="58.7" cy="108.4" r=".32"/>
<circle cx="58.7" cy="124.4" r=".32"/>
<circle cx="53.3" cy="122.7" r=".32"/>
<circle cx="67.5" cy="172.4" r=".32"/>
</g>
<text font-size="5.7" x="87.1" y="6.3">BoosterPack Headers and Peripherals</text>
<text font-size="3.7" x="115.6" y="202.1">External flash</text>
<text font-size="3.3" x="110.2" y="109.3">CC1310 IO block</text>
<g font-size="2.8">
<text x="245.4" y="27.1">5V and 3V header</text>
<text x="222.6" y="185.8">LAUNCHXL-CC13-90EU</text>
</g>
<g font-size="2.6">
<text x="232.9" y="191.7">TER</text>
<text x="232.9" y="197.1">NN</text>
</g>
<g font-size="2.3">
<text x="222.2" y="182.5">Title:</text>
<text x="222.3" y="189.7">Drawn:</text>
<text x="281.8" y="191.6">MCU013</text>
<text x="222.2" y="195">Checked:</text>
<text x="222.2" y="200.3">Size:</text>
<text x="229.4" y="202.1">A3</text>
<text x="243.6" y="200.3">Rev:</text>
<text x="250.7" y="202.1">1.3.0</text>
<text x="264.9" y="200.3">Sheet:</text>
<text x="273.8" y="202.1">3</text>
<text x="277.4" y="202.1">of 6</text>
</g>
<g font-size="1.6">
<text x="56.9" y="18.9">CC1310_VDD</text>
<text x="82.1" y="18.9">+5V</text>
<text x="60.5" y="24.3">1</text>
<text x="60.5" y="26.1">2</text>
<text x="60.5" y="27.9">3</text>
<text x="60.5" y="29.7">4</text>
<text x="63.7" y="24.5">1</text>
<text x="63.7" y="26.3">3</text>
<text x="63.7" y="28.1">5</text>
<text x="63.7" y="29.8">7</text>
<text x="75.9" y="24.5">2</text>
<text x="75.9" y="26.3">4</text>
<text x="75.9" y="28.1">6</text>
<text x="75.9" y="29.8">8</text>
<text x="80" y="24.3">21</text>
<text x="80" y="26.1">22</text>
<text x="80" y="27.9">23</text>
<text x="80" y="29.7">24</text>
<text x="174.2" y="24.3">40</text>
<text x="174.2" y="26.1">39</text>
<text x="174.2" y="27.9">38</text>
<text x="174.2" y="29.7">37</text>
<text x="177.5" y="24.5">1</text>
<text x="177.5" y="26.3">3</text>
<text x="177.5" y="28.1">5</text>
<text x="177.5" y="29.8">7</text>
<text x="189.7" y="24.5">2</text>
<text x="189.7" y="26.3">4</text>
<text x="189.7" y="28.1">6</text>
<text x="189.7" y="29.8">8</text>
<text x="192" y="24.3">20</text>
<text x="192" y="26.1">19</text>
<text x="192" y="27.9">18</text>
<text x="192" y="29.7">17</text>
<text x="60.5" y="31.5">5</text>
<text x="60.5" y="33.2">6</text>
<text x="60.5" y="35">7</text>
<text x="62.8" y="33.4">11</text>
<text x="62.8" y="35.2">13</text>
<text x="63.7" y="31.6">9</text>
<text x="75.9" y="31.6">10</text>
<text x="75.9" y="33.4">12</text>
<text x="75.9" y="35.2">14</text>
<text x="80" y="31.5">25</text>
<text x="80" y="33.2">26</text>
<text x="80" y="35">27</text>
<text x="174.2" y="31.5">36</text>
<text x="174.2" y="33.2">35</text>
<text x="174.2" y="35">34</text>
<text x="176.6" y="33.4">11</text>
<text x="176.6" y="35.2">13</text>
<text x="177.5" y="31.6">9</text>
<text x="189.7" y="31.6">10</text>
<text x="189.7" y="33.4">12</text>
<text x="189.7" y="35.2">14</text>
<text x="192" y="31.5">16</text>
<text x="192" y="33.2">15</text>
<text x="192" y="35">14</text>
<text x="245.2" y="31.3">CC1310_VDD</text>
<text x="253.9" y="35.2">1</text>
<text x="60.5" y="36.8">8</text>
<text x="60.5" y="38.6">9</text>
<text x="60.5" y="40.3">10</text>
<text x="62.8" y="37">15</text>
<text x="62.8" y="38.7">17</text>
<text x="62.8" y="40.5">19</text>
<text x="75.9" y="37">16</text>
<text x="75.9" y="38.7">18</text>
<text x="75.9" y="40.5">20</text>
<text x="80" y="36.8">28</text>
<text x="80" y="38.6">29</text>
<text x="80" y="40.3">30</text>
<text x="174.2" y="36.8">33</text>
<text x="174.2" y="38.6">32</text>
<text x="174.2" y="40.3">31</text>
<text x="176.6" y="37">15</text>
<text x="176.6" y="38.7">17</text>
<text x="176.6" y="40.5">19</text>
<text x="189.7" y="37">16</text>
<text x="189.7" y="38.7">18</text>
<text x="189.7" y="40.5">20</text>
<text x="192" y="36.8">13</text>
<text x="192" y="38.6">12</text>
<text x="192" y="40.3">11</text>
<text x="253.9" y="37">2</text>
<text x="253.9" y="38.7">3</text>
<text x="249.3" y="50.9">+5V</text>
<text x="253.9" y="54.7">1</text>
<text x="253.9" y="56.5">2</text>
<text x="253.9" y="58.3">3</text>
<text x="243.2" y="101">2</text>
<text x="255.5" y="101">1</text>
<text x="54.6" y="104.2">CC1310_VDD</text>
<text x="243.2" y="102.7">4</text>
<text x="255.5" y="102.7">3</text>
<text x="111.7" y="117">6</text>
<text x="111.7" y="118.7">7</text>
<text x="132.8" y="117">27</text>
<text x="132.8" y="118.7">28</text>
<text x="110.8" y="124.1">10</text>
<text x="110.8" y="125.9">11</text>
<text x="111.7" y="120.5">8</text>
<text x="111.7" y="122.3">9</text>
<text x="132.8" y="120.5">29</text>
<text x="132.8" y="122.3">30</text>
<text x="132.8" y="124.1">31</text>
<text x="132.8" y="125.9">32</text>
<text x="110.8" y="127.6">12</text>
<text x="110.8" y="129.4">14</text>
<text x="110.8" y="131.2">15</text>
<text x="132.8" y="127.6">36</text>
<text x="132.8" y="129.4">37</text>
<text x="132.8" y="131.2">38</text>
<text x="110.8" y="133">16</text>
<text x="110.8" y="134.7">17</text>
<text x="110.8" y="136.5">18</text>
<text x="132.8" y="133">39</text>
<text x="132.8" y="134.7">40</text>
<text x="132.8" y="136.5">41</text>
<text x="232.5" y="135.7" transform="rotate(-90 232.5 135.7)">2</text>
<text x="234.3" y="135.7" transform="rotate(-90 234.3 135.7)">4</text>
<text x="252.1" y="135.7" transform="rotate(-90 252.1 135.7)">1</text>
<text x="253.9" y="135.7" transform="rotate(-90 253.9 135.7)">3</text>
<text x="273.4" y="135.7" transform="rotate(-90 273.4 135.7)">2</text>
<text x="282.3" y="135.7" transform="rotate(-90 282.3 135.7)">2</text>
<text x="110.8" y="138.3">19</text>
<text x="110.8" y="140.1">20</text>
<text x="110.8" y="141.9">21</text>
<text x="110.8" y="143.6">26</text>
<text x="132.8" y="138.3">42</text>
<text x="132.8" y="140.1">43</text>
<text x="232.5" y="144.4" transform="rotate(-90 232.5 144.4)">1</text>
<text x="234.3" y="144.4" transform="rotate(-90 234.3 144.4)">3</text>
<text x="252.1" y="144.4" transform="rotate(-90 252.1 144.4)">2</text>
<text x="253.9" y="144.4" transform="rotate(-90 253.9 144.4)">4</text>
<text x="273.4" y="144.4" transform="rotate(-90 273.4 144.4)">1</text>
<text x="282.3" y="144.4" transform="rotate(-90 282.3 144.4)">1</text>
<text x="65.8" y="168.2">CC1310_VDD</text>
<text x="108.5" y="168.2">CC1310_VDD</text>
<text x="144" y="175.3">CC1310_VDD</text>
<text x="117" y="184.5">1</text>
<text x="117" y="181">5</text>
<text x="117" y="182.8">6</text>
<text x="138.1" y="181">8</text>
<text x="117" y="186.3">3</text>
<text x="117" y="191.6">4</text>
<text x="117" y="188.1">7</text>
<text x="138.1" y="188.1">2</text>
<text x="117" y="193.4">9</text>
<text x="222.2" y="205">Date:</text>
<text x="247.1" y="205">Tuesday, February 06, 2018</text>
</g>
<g font-size="1.6" fill="#000080">
<text x="65.8" y="22.8">J1</text>
<text x="179.6" y="22.8">J2</text>
<text x="259.4" y="31.7">P1</text>
<text x="64" y="44.1">SSQ-110-23-L-D</text>
<text x="160" y="47.7">R52</text>
<text x="177.8" y="44.1">SSQ-110-23-L-D</text>
<text x="253.4" y="44.1">BB02-HC031-KB1-603000</text>
<text x="160" y="49.4">0</text>
<text x="259.4" y="51.2">P2</text>
<text x="253.4" y="63.7">BB02-HC031-KB1-603000</text>
<text x="245.4" y="97.4">P6</text>
<text x="55.1" y="113.5">R2</text>
<text x="60.5" y="113.5">R3</text>
<text x="245.4" y="108.1">BB02-HJ041-KB1-603000</text>
<text x="55.1" y="115.2">3.3k</text>
<text x="60.5" y="115.2">3.3k</text>
<text x="113.8" y="115.2">U1B</text>
<text x="236.5" y="125.9">R56</text>
<text x="256" y="125.9">R55</text>
<text x="236.5" y="127.7">100</text>
<text x="256" y="127.7">100</text>
<text x="275.6" y="129.5">R15</text>
<text x="275.6" y="131.2">180</text>
<text x="284.5" y="129.5">R14</text>
<text x="284.5" y="131.2">220</text>
<text x="236.5" y="140.1">1188E-1K2-V</text>
<text x="236.5" y="138.3">SW1</text>
<text x="257.1" y="140.5">1188E-1K2-V</text>
<text x="257.1" y="138.3">SW2</text>
<text x="276.6" y="138.3">CR1</text>
<text x="285.5" y="138.3">CR2</text>
<text x="113.8" y="147.2">CC1310F128RGZ</text>
<text x="278.1" y="151" transform="rotate(-90 278.1 151)">LPL296-J2L2-25</text>
<text x="287" y="151.1" transform="rotate(-90 287 151.1)">LS L296-P2Q2-1</text>
<text x="112" y="175.7">R11</text>
<text x="112" y="177.5">2.2k</text>
<text x="119.1" y="179.2">U4</text>
<text x="147.6" y="186.3">C30</text>
<text x="147.6" y="189.9">0.1uF</text>
<text x="119.1" y="197">MX25R8035FZUIL0</text>
</g>
<g font-size="1.6" fill="#f00">
<text x="44.8" y="29.7">DIO2_RXD</text>
<text x="44.8" y="27.9">DIO3_TXD</text>
<text x="44.8" y="26.1">DIO23_Analog</text>
<text x="85.7" y="29.7">DIO26_Analog</text>
<text x="85.7" y="27.9">DIO25_Analog</text>
<text x="158.6" y="29.7">DIO19_CTS</text>
<text x="158.6" y="27.9">DIO20_Flash_CS</text>
<text x="158.6" y="24.3">DIO7_GLED</text>
<text x="158.6" y="26.1">DIO6_RLED</text>
<text x="201.3" y="27.9">DIO11_CS</text>
<text x="201.3" y="26.3">DIO12</text>
<text x="44.8" y="35">DIO10_SCLK</text>
<text x="44.8" y="33.2">DIO24_Analog</text>
<text x="44.8" y="31.7">DIO22</text>
<text x="85.7" y="35">DIO29_CC1190_LNA_EN</text>
<text x="85.7" y="33.2">DIO28_CC1190_HGM</text>
<text x="85.7" y="31.5">DIO27_Analog</text>
<text x="158.6" y="31.5">DIO18_RTS/SWO</text>
<text x="158.6" y="33.2">BP_RESET</text>
<text x="201.3" y="33.2">DIO9_MOSI</text>
<text x="201.3" y="35">DIO8_MISO</text>
<text x="201.3" y="31.5">LP_RESET</text>
<text x="44.8" y="38.6">DIO4_SCL</text>
<text x="44.8" y="40.3">DIO5_SDA</text>
<text x="44.8" y="37">DIO21</text>
<text x="85.7" y="36.8">DIO30_CC1190_PA_EN</text>
<text x="85.7" y="40.6">DIO1</text>
<text x="129.5" y="36.3">CC1310_TMS</text>
<text x="129.5" y="38.1">CC1310_TCK</text>
<text x="129.5" y="39.8">DIO16_TDO</text>
<text x="129.5" y="41.6">DIO17_TDI</text>
<text x="201.3" y="36.8">DIO13_BTN1</text>
<text x="201.3" y="38.6">DIO14_BTN2</text>
<text x="201.3" y="40.6">DIO15</text>
<text x="129.5" y="54.1">CC1310_RESET</text>
<text x="9.4" y="119.8">CC1310_RXD</text>
<text x="99.9" y="118.6">DIO2_RXD</text>
<text x="99.9" y="117">DIO1</text>
<text x="137.2" y="118.6">DIO18_RTS/SWO</text>
<text x="137.2" y="116.8">DIO17_TDI</text>
<text x="190.2" y="119.5">CC1310_SWO</text>
<text x="9.4" y="121.6">CC1310_TXD</text>
<text x="99.9" y="120.4">DIO3_TXD</text>
<text x="99.9" y="125.7">DIO6_RLED</text>
<text x="99.9" y="123.9">DIO5_SDA</text>
<text x="99.9" y="122.1">DIO4_SCL</text>
<text x="137.2" y="124.1">DIO21</text>
<text x="137.2" y="125.9">DIO22</text>
<text x="137.2" y="122.1">DIO20_Flash_CS</text>
<text x="137.2" y="120.4">DIO19_CTS</text>
<text x="99.9" y="131">DIO9_MOSI</text>
<text x="99.9" y="127.5">DIO7_GLED</text>
<text x="99.9" y="129.2">DIO8_MISO</text>
<text x="137.2" y="127.5">DIO23_Analog</text>
<text x="137.2" y="129.2">DIO24_Analog</text>
<text x="137.2" y="131">DIO25_Analog</text>
<text x="99.9" y="132.8">DIO10_SCLK</text>
<text x="99.9" y="134.6">DIO11_CS</text>
<text x="99.9" y="136.6">DIO12</text>
<text x="137.2" y="132.8">DIO26_Analog</text>
<text x="137.2" y="134.6">DIO27_Analog</text>
<text x="137.2" y="136.4">DIO28_CC1190_HGM</text>
<text x="192.9" y="137.6">DIO28_CC1190_HGM</text>
<text x="99.9" y="139.9">DIO14_BTN2</text>
<text x="99.9" y="138.1">DIO13_BTN1</text>
<text x="99.9" y="141.9">DIO15</text>
<text x="99.9" y="143.5">DIO16_TDO</text>
<text x="137.2" y="138.1">DIO29_CC1190_LNA_EN</text>
<text x="137.2" y="139.9">DIO30_CC1190_PA_EN</text>
<text x="192.9" y="139.4">DIO29_CC1190_LNA_EN</text>
<text x="192.9" y="141.2">DIO30_CC1190_PA_EN</text>
</g>
<g font-size="1.6" fill="#808080">
<text x="160" y="35.2">R46</text>
<text x="167.1" y="35.2">DNM</text>
<text x="160" y="37">R47</text>
<text x="160" y="38.8">R48</text>
<text x="160" y="40.6">R49</text>
<text x="167.1" y="37">DNM</text>
<text x="167.1" y="38.8">DNM</text>
<text x="167.1" y="40.6">DNM</text>
<text x="206.2" y="47.7">R51</text>
<text x="206.2" y="49.4">DNM</text>
<text x="64" y="177.5">R60</text>
<text x="64" y="179.2">DNM</text>
<text x="74.7" y="177.5">R59</text>
<text x="74.7" y="179.2">DNM</text>
</g>
<g font-size="1.6" fill="#004080">
<text x="114.7" y="118.1">DIO_1</text>
<text x="114.7" y="119.8">DIO_2</text>
<text x="125.1" y="118.1">DIO_17</text>
<text x="125.1" y="119.8">DIO_18</text>
<text x="114.7" y="121.6">DIO_3</text>
<text x="114.7" y="123.4">DIO_4</text>
<text x="114.7" y="125.2">DIO_5</text>
<text x="125.1" y="121.6">DIO_19</text>
<text x="125.1" y="123.4">DIO_20</text>
<text x="125.1" y="125.2">DIO_21</text>
<text x="114.7" y="127">DIO_6</text>
<text x="114.7" y="128.7">DIO_7</text>
<text x="114.7" y="130.5">DIO_8</text>
<text x="125.1" y="127">DIO_22</text>
<text x="125.1" y="128.7">DIO_23</text>
<text x="125.1" y="130.5">DIO_24</text>
<text x="114.7" y="132.3">DIO_9</text>
<text x="114.7" y="134.1">DIO_10</text>
<text x="114.7" y="135.8">DIO_11</text>
<text x="114.7" y="137.6">DIO_12</text>
<text x="125.1" y="132.3">DIO_25</text>
<text x="125.1" y="134.1">DIO_26</text>
<text x="125.1" y="135.8">DIO_27</text>
<text x="125.1" y="137.6">DIO_28</text>
<text x="114.7" y="139.4">DIO_13</text>
<text x="114.7" y="141.2">DIO_14</text>
<text x="114.7" y="143">DIO_15</text>
<text x="125.1" y="139.4">DIO_29</text>
<text x="125.1" y="141.2">DIO_30</text>
<text x="114.7" y="144.7">DIO_16</text>
<text x="120" y="185.6">nCS</text>
<text x="120" y="182.1">SI/SIO0</text>
<text x="120" y="183.9">SCLK</text>
<text x="132.7" y="182.1">VCC</text>
<text x="120" y="187.4">nWP/SIO2</text>
<text x="120" y="189.2">nRST/SIO3</text>
<text x="129.5" y="189.2">SO/SIO1</text>
<text x="120" y="192.7">GND</text>
<text x="120" y="194.5">EGP</text>
</g>
<g font-size="1.3">
<text x="30.8" y="1.3">1</text>
<text x="88.8" y="1.3">2</text>
<text x="146.9" y="1.3">3</text>
<text x="205" y="1.3">4</text>
<text x="263.1" y="1.3">5</text>
<text x=".5" y="28.4">A</text>
<text x="292.6" y="28.4">A</text>
<text x=".5" y="79.5">B</text>
<text x="292.6" y="79.5">B</text>
<text x=".5" y="130.6">C</text>
<text x="292.6" y="130.6">C</text>
<text x=".5" y="181.7">D</text>
<text x="292.6" y="181.7">D</text>
<text x="30.8" y="207.4">1</text>
<text x="88.8" y="207.4">2</text>
<text x="146.9" y="207.4">3</text>
<text x="205" y="207.4">4</text>
<text x="263.1" y="207.4">5</text>
</g>
</svg>
